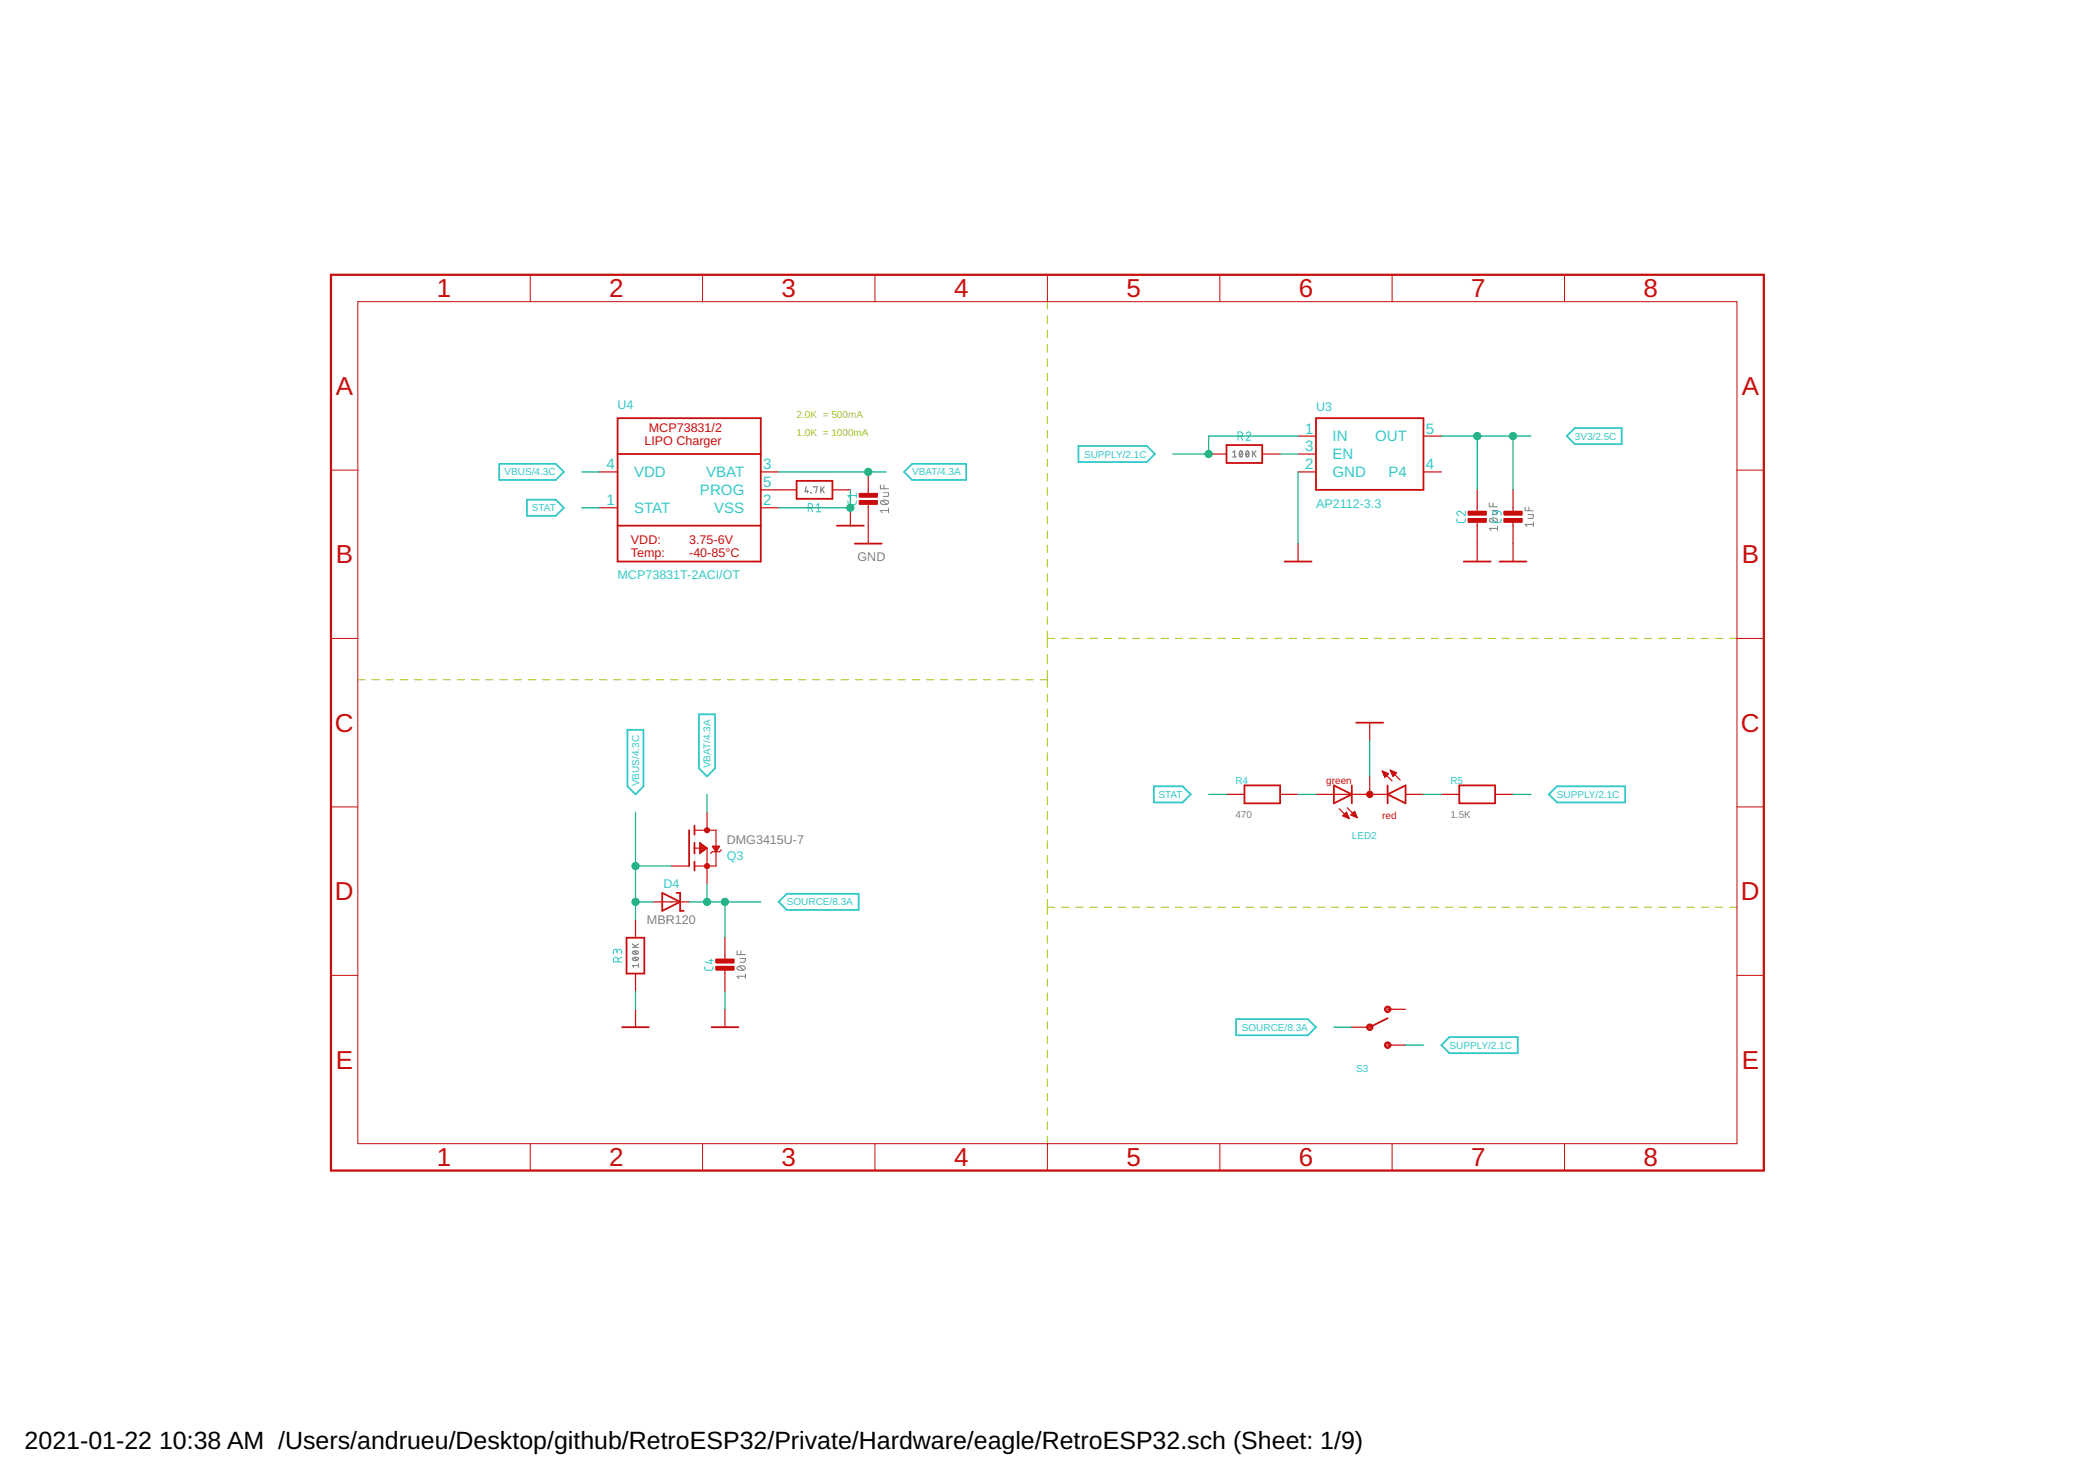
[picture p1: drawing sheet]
<svg xmlns="http://www.w3.org/2000/svg" width="297mm" height="210mm" viewBox="0 0 297 210" stroke-linecap="round" stroke-linejoin="round" font-family="sans-serif">
<g fill="none" stroke="#afd134" stroke-width=".17">
<path d="M148.5 42.8v1M148.5 44.8v1M148.5 46.8v1.1M148.5 48.9v1M148.5 50.9v1M148.5 52.9v1.1M148.5 54.9v1.1M148.5 57v1M148.5 59v1M148.5 61v1.1M148.5 63.1v1M148.5 65.1v1"/>
<path d="M148.5 67.1v1.1M148.5 69.2v1M148.5 71.2v1M148.5 73.2v1.1M148.5 75.2v1.1M148.5 77.3v1M148.5 79.3v1M50.7 96.3h1.1M52.7 96.3h1.1M54.8 96.3h1M56.8 96.3h1M58.8 96.3h1"/>
<path d="M60.8 96.3h1M62.8 96.3h1M64.9 96.3h1M66.9 96.3h1M68.9 96.3h1M70.9 96.3h1M72.9 96.3h1M74.9 96.3h1M76.9 96.3h1.1M79 96.3h1M81 96.3h1M83 96.3h1"/>
<path d="M85 96.3h1M87 96.3h1M89 96.3h1M91 96.3h1.1M93.1 96.3h1M95.1 96.3h1M97.1 96.3h1M99.1 96.3h1M101.1 96.3h1.1M103.1 96.3h1.1M105.2 96.3h1M107.2 96.3h1"/>
<path d="M109.2 96.3h1M111.2 96.3h1M113.2 96.3h1M115.2 96.3h1M117.2 96.3h1.1M119.3 96.3h1M121.3 96.3h1M123.3 96.3h1M125.3 96.3h1M127.3 96.3h1.1M129.3 96.3h1.1M131.4 96.3h1"/>
<path d="M133.4 96.3h1M135.4 96.3h1M137.4 96.3h1M139.4 96.3h1M141.4 96.3h1.1M143.4 96.3h1.1M145.5 96.3h1M147.5 96.3h1M148.5 81.3v1.1M148.5 83.4v1M148.5 85.4v1M148.5 87.4v1.1"/>
<path d="M148.5 89.5v2.3M148.5 92.8v1.3M148.5 95.1v2.3M148.5 98.4v1.1M148.5 90.5h1M150.5 90.5h1M152.5 90.5h1M154.6 90.5h1M156.6 90.5h1M158.6 90.5h1M160.6 90.5h1M162.6 90.5h1"/>
<path d="M164.6 90.5h1.1M166.6 90.5h1.1M168.7 90.5h1M170.7 90.5h1M172.7 90.5h1M174.7 90.5h1M176.7 90.5h1M178.7 90.5h1M180.7 90.5h1.1M182.8 90.5h1M184.8 90.5h1M186.8 90.5h1"/>
<path d="M188.8 90.5h1M190.8 90.5h1.1M192.8 90.5h1.1M194.9 90.5h1M196.9 90.5h1M198.9 90.5h1M200.9 90.5h1M202.9 90.5h1M204.9 90.5h1.1M206.9 90.5h1.1M209 90.5h1M211 90.5h1"/>
<path d="M213 90.5h1M215 90.5h1M217 90.5h1.1M219.1 90.5h1M221.1 90.5h1M223.1 90.5h1M225.1 90.5h1M227.1 90.5h1M229.1 90.5h1M231.1 90.5h1.1M233.2 90.5h1M235.2 90.5h1"/>
<path d="M237.2 90.5h1M239.2 90.5h1M241.2 90.5h1M243.2 90.5h1M245.3 90.5h1M148.5 100.5v1.1M148.5 102.6v1.1M148.5 104.6v1.1M148.5 106.7v1.1M148.5 108.8v1.1M148.5 110.9v1.1M148.5 113v1"/>
<path d="M148.5 115v1.1M148.5 117.1v1.1M148.5 119.2v1.1M148.5 121.3v1M148.5 123.3v1.1M148.5 125.4v1.1M148.5 127.5v2.1M148.5 130.6v1M148.5 132.7v1M148.5 134.7v1M148.5 136.7v1M148.5 138.7v1.1"/>
<path d="M148.5 128.6h1M150.5 128.6h1M152.5 128.6h1M154.6 128.6h1M156.6 128.6h1M158.6 128.6h1M160.6 128.6h1M162.6 128.6h1M164.6 128.6h1.1M166.6 128.6h1.1M168.7 128.6h1M170.7 128.6h1"/>
<path d="M172.7 128.6h1M174.7 128.6h1M176.7 128.6h1M178.7 128.6h1M180.7 128.6h1.1M182.8 128.6h1M184.8 128.6h1M186.8 128.6h1M188.8 128.6h1M190.8 128.6h1.1M192.8 128.6h1.1M194.9 128.6h1"/>
<path d="M196.9 128.6h1M198.9 128.6h1M200.9 128.6h1M202.9 128.6h1M204.9 128.6h1.1M206.9 128.6h1.1M209 128.6h1M211 128.6h1M213 128.6h1M215 128.6h1M217 128.6h1.1M219.1 128.6h1"/>
<path d="M221.1 128.6h1M223.1 128.6h1M225.1 128.6h1M227.1 128.6h1M229.1 128.6h1M231.1 128.6h1.1M233.2 128.6h1M235.2 128.6h1M237.2 128.6h1M239.2 128.6h1M241.2 128.6h1M243.2 128.6h1"/>
<path d="M245.3 128.6h1M148.5 140.8v1M148.5 142.8v1M148.5 144.8v1.1M148.5 146.9v1M148.5 148.9v1M148.5 150.9v1M148.5 153v1M148.5 155v1M148.5 157v1M148.5 159v1.1M148.5 161.1v1"/>
</g>
<g fill="none" stroke="#808080" stroke-width=".14">
<path d="M124.8 68.7v.6h1.2M124.9 71l.5-.1 .5 .1 .1 .2a.69 .69 0 0 1-1.2 0zM125.1 71l.6 .5M125.2 69.8h.8l-.1 .5-.7 .1M125.3 68.7v.6M126 72.3h-1.2l.3 .4M126 72v.7M211.2 71.3v.5h1.1M211.2 73.6l.6-.2 .5 .2v.1a.69 .69 0 0 1-1.1 0zM211.4 73.5l.7 .5M211.6 72.4h.7l-.1 .5h-.6M211.7 71.3v.5"/>
<path d="M212.3 74.9h-1.1l.2 .3M212.3 74.5v.7M216.2 71.9v.5h1.2M216.6 72.9h.8l-.1 .5-.7 .1M216.8 71.9v.5M217.4 74.3h-1.2l.3 .3M217.4 74v.6M104.5 134.8v.5h1.2M104.6 137a.73 .73 0 0 1 1.1 .2 .71 .71 0 0 1-1.2 0zM104.8 136.9l.6 .6M104.9 135.8h.8l-.1 .5-.7 .1M105 134.8v.5"/>
<path d="M105.7 138.4h-1.2l.3 .3M105.7 138v.7"/>
</g>
<g fill="none" stroke="#808080" stroke-width=".17">
<path d="M114.3 69l-.2 .7h.5M114.5 69.5v.3M115 69.8h.1M115.4 69.1v-.1h.5l-.2 .8M116.4 69v.8M116.6 69.3l.3 .5M116.9 69l-.5 .5M174.8 64.1l.2-.2v.9M174.8 64.8h.5M175.9 63.9h.1a.52 .52 0 0 1 0 .9l-.2-.1-.1-.4zM176.1 64.1l-.3 .5M176.8 63.9h.1a.52 .52 0 0 1 0 .9l-.3-.3v-.3z"/>
<path d="M177.1 64.1l-.4 .5M177.6 63.9v.9M177.8 64.2l.3 .6M178.1 63.9l-.5 .5M89.7 134.3h.8M89.7 133.8l.5 .5M89.7 135.8l.4-.1 .4 .1a.39 .39 0 0 1-.4 .4 .39 .39 0 0 1-.4-.4zM89.7 134.9l.4-.1 .4 .1a.43 .43 0 0 1-.4 .4 .43 .43 0 0 1-.4-.3zM89.9 135.7l.4 .4M89.9 134.8l.4 .4M90.5 136.8h-.8l.2 .3M90.5 136.6v.5"/>
<path d="M90.5 133.8l-.5 .3"/>
</g>
<g fill="none" stroke="#32c8c8" stroke-width=".14">
<path d="M114.6 72h.3a.33 .33 0 0 0 .3-.3 .33 .33 0 0 0-.3-.3h-.3v1.1M115 72l.3 .5M115.7 71.6l.4-.2v1.1M115.7 72.5h.7M120.2 71l.1 .4 .2 .1h.7l.2-.1v-.4M121.4 69.9v.6M121.4 70.2h-1.2l.3 .3M175.5 61.9h.4a.33 .33 0 0 0 .3-.4 .33 .33 0 0 0-.3-.3h-.4v1.2M175.9 61.9l.3 .5M176.7 61.5a.32 .32 0 0 1 .4-.3 .32 .32 0 0 1 .1 .5l-.5 .7h.6M206.6 73.5v.4l.2 .2 .8-.1 .1-.1 .1-.4M207.8 72.5v.6l-.7-.6a.32 .32 0 0 0-.5 .1 .32 .32 0 0 0 .2 .5"/>
<path d="M211.6 73.5l.1 .4 .2 .2 .8-.1 .1-.1v-.4M212.2 72.8a.33 .33 0 0 1 .3-.4 .33 .33 0 0 1 .3 .4v.3M212.2 73v-.4l-.3-.1-.3 .2v.4M87.5 134.9a.33 .33 0 0 1 .3-.4 .33 .33 0 0 1 .3 .4v.3M87.5 135.1v-.3a.25 .25 0 0 0-.3-.3 .25 .25 0 0 0-.2 .3v.4M87.6 136.3v-.3a.33 .33 0 0 0-.3-.3 .33 .33 0 0 0-.3 .3v.3h1.1M88.1 135.7l-.5 .2M99.9 137v.4l.3 .1h.8l.1-.5M100.6 136.1h.5M100.8 135.9v.7l-.9-.3"/>
</g>
<path d="M70.8 65.7h8l1.1 1.2-1.1 1.1h-8zM74.7 70.8h4.1l1.1 1.2-1.1 1.1h-4.1zM128.2 66.9l1.1-1.2h7.7v2.3h-7.7zM152.9 63.2h9.7l1.1 1.1-1.1 1.2h-9.7zM222.1 61.8l1.2-1.1h6.6v2.2h-6.6zM89 103.4h2.2v8l-1.1 1.2-1.1-1.2zM99.1 101.2h2.3v7.7l-1.2 1.1-1.1-1.1zM163.6 111.4h4.1l1.1 1.2-1.1 1.1h-4.1zM219.6 112.6l1.1-1.2h9.7v2.3h-9.7zM110.4 127.8l1.1-1.1h10.3v2.3h-10.3zM175.3 144.4h10.1l1.2 1.2-1.2 1.1h-10.1zM204.4 148.1l1.1-1.1h9.7v2.3h-9.7z" fill="none" stroke="#32c8c8" stroke-width=".25"/>
<path d="M46.9 38.9h203.2v127h-203.2z" fill="none" stroke="#c90d0c" stroke-width=".32"/>
<g fill="none" stroke="#c90d0c" stroke-width=".14">
<path d="M75.2 38.9v3.9M99.6 38.9v3.9M124.1 38.9v3.9M148.5 38.9v3.9M173 38.9v3.9M197.4 38.9v3.9M221.8 38.9v3.9M50.7 42.8h195.6v119.3h-195.6zM46.9 66.6h3.8M246.3 66.6h3.8M46.9 90.5h3.8M246.3 90.5h3.8"/>
<path d="M46.9 114.4h3.8M246.3 114.4h3.8M46.9 138.2h3.8M246.3 138.2h3.8M196.7 148.1h.7M75.2 162.1v3.8M99.6 162.1v3.8M124.1 162.1v3.8M148.5 162.1v3.8M173 162.1v3.8M197.4 162.1v3.8M221.8 162.1v3.8"/>
</g>
<g fill="none" stroke="#c90d0c" stroke-width=".25">
<path d="M87.6 59.3h20.3v20.3h-20.3zM186.6 59.3h15.2v10.1h-15.2zM87.6 64.3h20.3M87.6 74.5h20.3M112.9 68.2h5.1v2.5h-5.1zM118.7 74.5h3.8M121.2 77h3.8M173.9 63.1h5.1v2.5h-5.1zM182.1 79.6h3.8M207.5 79.6h3.8M212.6 79.6h3.8M97.7 117.7v5"/>
<path d="M98.5 117v1.3M98.5 119.4v1.6M176.4 111.3h5.1v2.6h-5.1zM189.1 111.3l2.6 1.3-2.6 1.3zM191.7 111.3v2.6M192.3 102.4h3.8M196.7 111.3v2.6M196.7 112.6l2.6-1.3v2.6zM206.9 111.3h5.1v2.6h-5.1zM88.8 132.9h2.6v5.1h-2.6zM93.9 126.6l2.5 1.2-2.5 1.3zM95.9 126.6h.5v2.5h.5"/>
<path d="M98.5 122.1v1.3M88.2 145.6h3.8M100.9 145.6h3.8M196.7 144.3l-2.5 1.3"/>
</g>
<g fill="none" stroke="#c90d0c" stroke-width=".17">
<path d="M85 72h2.6M85 66.9h2.6M107.9 69.4h5M107.9 72h2.5M107.9 66.9h2.5M118 69.4h2.6M120.6 72v2.5M123.1 66.9v3.3M123.1 71.2v5.8M171.4 64.3h2.5M179 64.3h2.5M184 66.9h2.6"/>
<path d="M184 77v2.6M184 64.3h2.6M184 61.8h2.6M201.8 66.9h2.6M201.8 61.8h2.6M209.4 69.4v3.3M209.4 73.7v5.9M214.5 69.4v3.3M214.5 73.7v5.9M98.5 117.7h3v5h-3M99.2 120h.7M99.2 119.4v1.6l1-.8"/>
<path d="M99.2 119.4l1 .8M99.2 119.8h.6M99.2 119.7h.4M99.2 119.6h.2M99.2 119.5h.1M100.2 115.1v2.6M101 120h1l-.5 .7zM173.9 112.6h2.5M181.5 112.6h2.5M186.6 112.6h10.1M189.9 114.6l1.4 1.4M190.4 115.6h.7"/>
<path d="M190.5 115.5h.6M190.6 115.7h.6M190.7 115.4h.3M190.8 115.3h.2M190.9 115.1l-.5 .5 .9 .4M190.9 115.1l.4 .9M190.9 115.1h.1M190.9 115.9h.3M191 114.5l1.4 1.4M191.2 116h.1M191.6 115.5h.7M191.7 115.4h.5"/>
<path d="M191.8 115.3h.4M191.8 115.6h.5M191.9 115.1h.2M192 115l.4 .9-.9-.4zM192 115h.1M192.1 115.7h.3M192.4 115.9h.1M194.2 102.4v2.6M194.2 110v2.6M196 109.3l1.4 1.4M196 109.3l.9 .4-.5 .5zM196 109.3h.1"/>
<path d="M196.1 109.5h.3M196.1 109.6h.6M196.2 109.7h.6M196.2 109.8h.5M196.3 109.9h.3M196.3 110.1h.2M197.1 109.2l1.4 1.4M197.1 109.2l.9 .3-.5 .5zM197.2 109.2h.1M197.2 109.3h.4M197.3 109.5h.5M197.3 109.6h.7"/>
<path d="M197.4 109.7h.4M197.4 109.8h.3M197.5 109.9h.1M199.3 112.6h2.5M204.4 112.6h2.5M212 112.6h2.5M90.1 130.4v2.5M90.1 138v2.5M92.6 127.8h5.1M95.2 122.7h2.5M98.5 120.2h1.7M99.2 120.7h.4"/>
<path d="M99.2 120.6h.6M99.2 120.4h.7M99.2 120.3h.9M99.2 120.1h.9M99.2 120.9h.1M99.2 120.8h.3M100.2 120.2v5.1M101.1 120.1h.8M101.2 120.2h.7M101.3 120.3h.5M101.3 120.4h.4M101.4 120.6h.2"/>
<path d="M101.5 120.7h.1M102.3 120.5l-.3 .2h-1l-.2 .3M102.8 132.9v3.3M102.8 137.2v3.3M90.1 143v2.6M102.8 143v2.6M191.7 145.6h2.5M196.7 143h2.6M196.7 148.1h2.6"/>
</g>
<g fill="#c90d0c" stroke="#c90d0c" stroke-width=".14">
<path d="M196.5 142.7a.46 .46 0 0 1 .7 .1 .46 .46 0 0 1-.3 .7 .46 .46 0 0 1-.6-.5h.2a.26 .26 0 0 1 .4-.2 .26 .26 0 0 1 0 .5 .26 .26 0 0 1-.4-.1v-.2h-.2z" fill-rule="evenodd"/>
<path d="M196.5 147.8a.46 .46 0 0 1 .7 .1 .46 .46 0 0 1-.3 .7 .46 .46 0 0 1-.6-.5h.2a.26 .26 0 0 1 .4-.2 .26 .26 0 0 1 0 .4 .26 .26 0 0 1-.4 0v-.2h-.2z" fill-rule="evenodd"/>
<path d="M193.9 145.2a.46 .46 0 0 1 .7 .2 .46 .46 0 0 1-.3 .6 .46 .46 0 0 1-.5-.4h.2a.26 .26 0 0 1 .3-.2 .26 .26 0 0 1 .1 .4 .26 .26 0 0 1-.4-.1v-.1h-.2z" fill-rule="evenodd"/>
<path d="M193.8 112.4a.46 .46 0 0 1 .8-.1 .46 .46 0 0 1-.2 .7 .46 .46 0 0 1-.6-.4h.5h-.5z" fill-rule="evenodd"/>
<circle cx="100.2" cy="122.7" r=".36"/>
<circle cx="100.2" cy="117.7" r=".36"/>
</g>
<g fill="#c90d0c" stroke="#c90d0c" stroke-width=".14">
<path d="M121.8 71h2.6v.5h-2.6z"/>
<path d="M121.8 69.9h2.6v.5h-2.6z"/>
<path d="M101.5 137h2.6v.5h-2.6z"/>
<path d="M101.5 136h2.6v.5h-2.6z"/>
<path d="M213.3 73.5h2.5v.5h-2.5z"/>
<path d="M213.3 72.5h2.5v.5h-2.5z"/>
<path d="M208.2 73.5h2.5v.5h-2.5z"/>
<path d="M208.2 72.5h2.5v.5h-2.5z"/>
</g>
<g fill="none" stroke="#0dab76" stroke-width=".17">
<path d="M82.5 72h2.5M82.5 66.9h2.5M110.4 66.9h15.2M120.6 69.4v2.6h-10.2M181.5 64.3h2.5M184 66.9v10.1M184 61.8h-12.6v2.5h-5.1M204.4 61.8h12.7M209.4 61.8v7.6M214.5 61.8v7.6M90.1 115.1v15.3M100.2 112.6v2.5"/>
<path d="M171.4 112.6h2.5M184 112.6h2.6M194.2 105v5M201.8 112.6h2.6M214.5 112.6h2.6M90.1 127.8h2.5M90.1 122.7h5.1M97.7 127.8h10.2M100.2 125.3v2.5M102.8 127.8v5.1M90.1 140.5v2.5M102.8 140.5v2.5"/>
<path d="M189.1 145.6h2.6M199.3 148.1h2.5"/>
</g>
<g fill="#0dab76" stroke="#0dab76" stroke-width=".14">
<circle cx="120.6" cy="72" r=".51"/>
<circle cx="214.5" cy="61.8" r=".51"/>
<circle cx="209.4" cy="61.8" r=".51"/>
<circle cx="90.1" cy="127.8" r=".51"/>
<circle cx="90.1" cy="122.7" r=".51"/>
<circle cx="123.1" cy="66.9" r=".51"/>
<circle cx="171.4" cy="64.3" r=".51"/>
<circle cx="100.2" cy="127.8" r=".51"/>
<circle cx="102.8" cy="127.8" r=".51"/>
</g>
<g font-size="3.7" fill="#c90d0c">
<text x="61.9" y="42.1">1</text>
<text x="86.4" y="42.1">2</text>
<text x="110.8" y="42.1">3</text>
<text x="135.3" y="42.1">4</text>
<text x="159.7" y="42.1">5</text>
<text x="184.1" y="42.1">6</text>
<text x="208.6" y="42.1">7</text>
<text x="233" y="42.1">8</text>
<text x="47.6" y="56">A</text>
<text x="246.9" y="56">A</text>
<text x="47.6" y="79.9">B</text>
<text x="246.9" y="79.9">B</text>
<text x="47.5" y="103.7">C</text>
<text x="246.8" y="103.7">C</text>
<text x="47.5" y="127.6">D</text>
<text x="246.8" y="127.6">D</text>
<text x="47.6" y="151.5">E</text>
<text x="246.9" y="151.5">E</text>
<text x="61.9" y="165.3">1</text>
<text x="86.4" y="165.3">2</text>
<text x="110.8" y="165.3">3</text>
<text x="135.3" y="165.3">4</text>
<text x="159.7" y="165.3">5</text>
<text x="184.1" y="165.3">6</text>
<text x="208.6" y="165.3">7</text>
<text x="233" y="165.3">8</text>
</g>
<g font-size="3.5">
<text x="3.5" y="205.4">2021-01-22</text>
<text x="22.6" y="205.4">10:38 AM /Users/andrueu/Desktop/github/RetroESP32/Private/Hardware/eagle/RetroESP32.sch (Sheet: 1/9)</text>
</g>
<g font-size="2.1" fill="#32c8c8">
<text x="185.1" y="64">3</text>
<text x="185.1" y="61.4">1</text>
<text x="188.9" y="65.1">EN</text>
<text x="188.9" y="62.6">IN</text>
<text x="195" y="62.6">OUT</text>
<text x="202.2" y="61.4">5</text>
<text x="86" y="71.6">1</text>
<text x="86" y="66.5">4</text>
<text x="89.9" y="67.6">VDD</text>
<text x="99.2" y="70.2">PROG</text>
<text x="100.1" y="67.6">VBAT</text>
<text x="108.2" y="69.1">5</text>
<text x="108.2" y="66.5">3</text>
<text x="108.2" y="71.6">2</text>
<text x="185.1" y="66.5">2</text>
<text x="188.9" y="67.6">GND</text>
<text x="196.9" y="67.6">P4</text>
<text x="202.2" y="66.5">4</text>
<text x="89.9" y="72.7">STAT</text>
<text x="101.3" y="72.7">VSS</text>
</g>
<g font-size="1.8" fill="#32c8c8">
<text x="87.6" y="58">U4</text>
<text x="186.6" y="58.3">U3</text>
<text x="186.6" y="72">AP2112-3.3</text>
<text x="87.6" y="82.1">MCP73831T-2ACI/OT</text>
<text x="94.1" y="125.9">D4</text>
<text x="103" y="121.9">Q3</text>
</g>
<g font-size="1.8" fill="#c90d0c">
<text x="91.4" y="63.1">LIPO Charger</text>
<text x="92" y="61.2">MCP73831/2</text>
<text x="89.5" y="77">VDD:</text>
<text x="97.7" y="77">3.75-6V</text>
<text x="89.5" y="78.9">Temp:</text>
<text x="97.7" y="78.9">-40-85°C</text>
</g>
<g font-size="1.8" fill="#808080">
<text x="121.6" y="79.6">GND</text>
<text x="103" y="119.6">DMG3415U-7</text>
<text x="91.7" y="131">MBR120</text>
</g>
<g font-size="1.4" fill="#afd134">
<text x="113" y="59.3">2.0K = 500mA</text>
<text x="113" y="61.8">1.0K = 1000mA</text>
</g>
<g font-size="1.4" fill="#32c8c8">
<text x="153.7" y="64.9">SUPPLY/2.1C</text>
<text x="223.3" y="62.3">3V3/2.5C</text>
<text x="71.5" y="67.4">VBUS/4.3C</text>
<text x="129.3" y="67.4">VBAT/4.3A</text>
<text x="75.4" y="72.5">STAT</text>
<text x="90.6" y="111.4" transform="rotate(-90 90.6 111.4)">VBUS/4.3C</text>
<text x="100.8" y="108.9" transform="rotate(-90 100.8 108.9)">VBAT/4.3A</text>
<text x="164.3" y="113.1">STAT</text>
<text x="175.2" y="111.1">R4</text>
<text x="205.6" y="111.1">R5</text>
<text x="220.7" y="113.1">SUPPLY/2.1C</text>
<text x="191.7" y="118.9">LED2</text>
<text x="111.6" y="128.3">SOURCE/8.3A</text>
<text x="176.1" y="146.1">SOURCE/8.3A</text>
<text x="205.5" y="148.6">SUPPLY/2.1C</text>
<text x="192.3" y="151.9">S3</text>
</g>
<g font-size="1.4" fill="#c90d0c">
<text x="188.1" y="111.1">green</text>
<text x="196" y="116.1">red</text>
</g>
<g font-size="1.4" fill="#808080">
<text x="175.2" y="115.9">470</text>
<text x="205.6" y="115.9">1.5K</text>
</g>
</svg>
